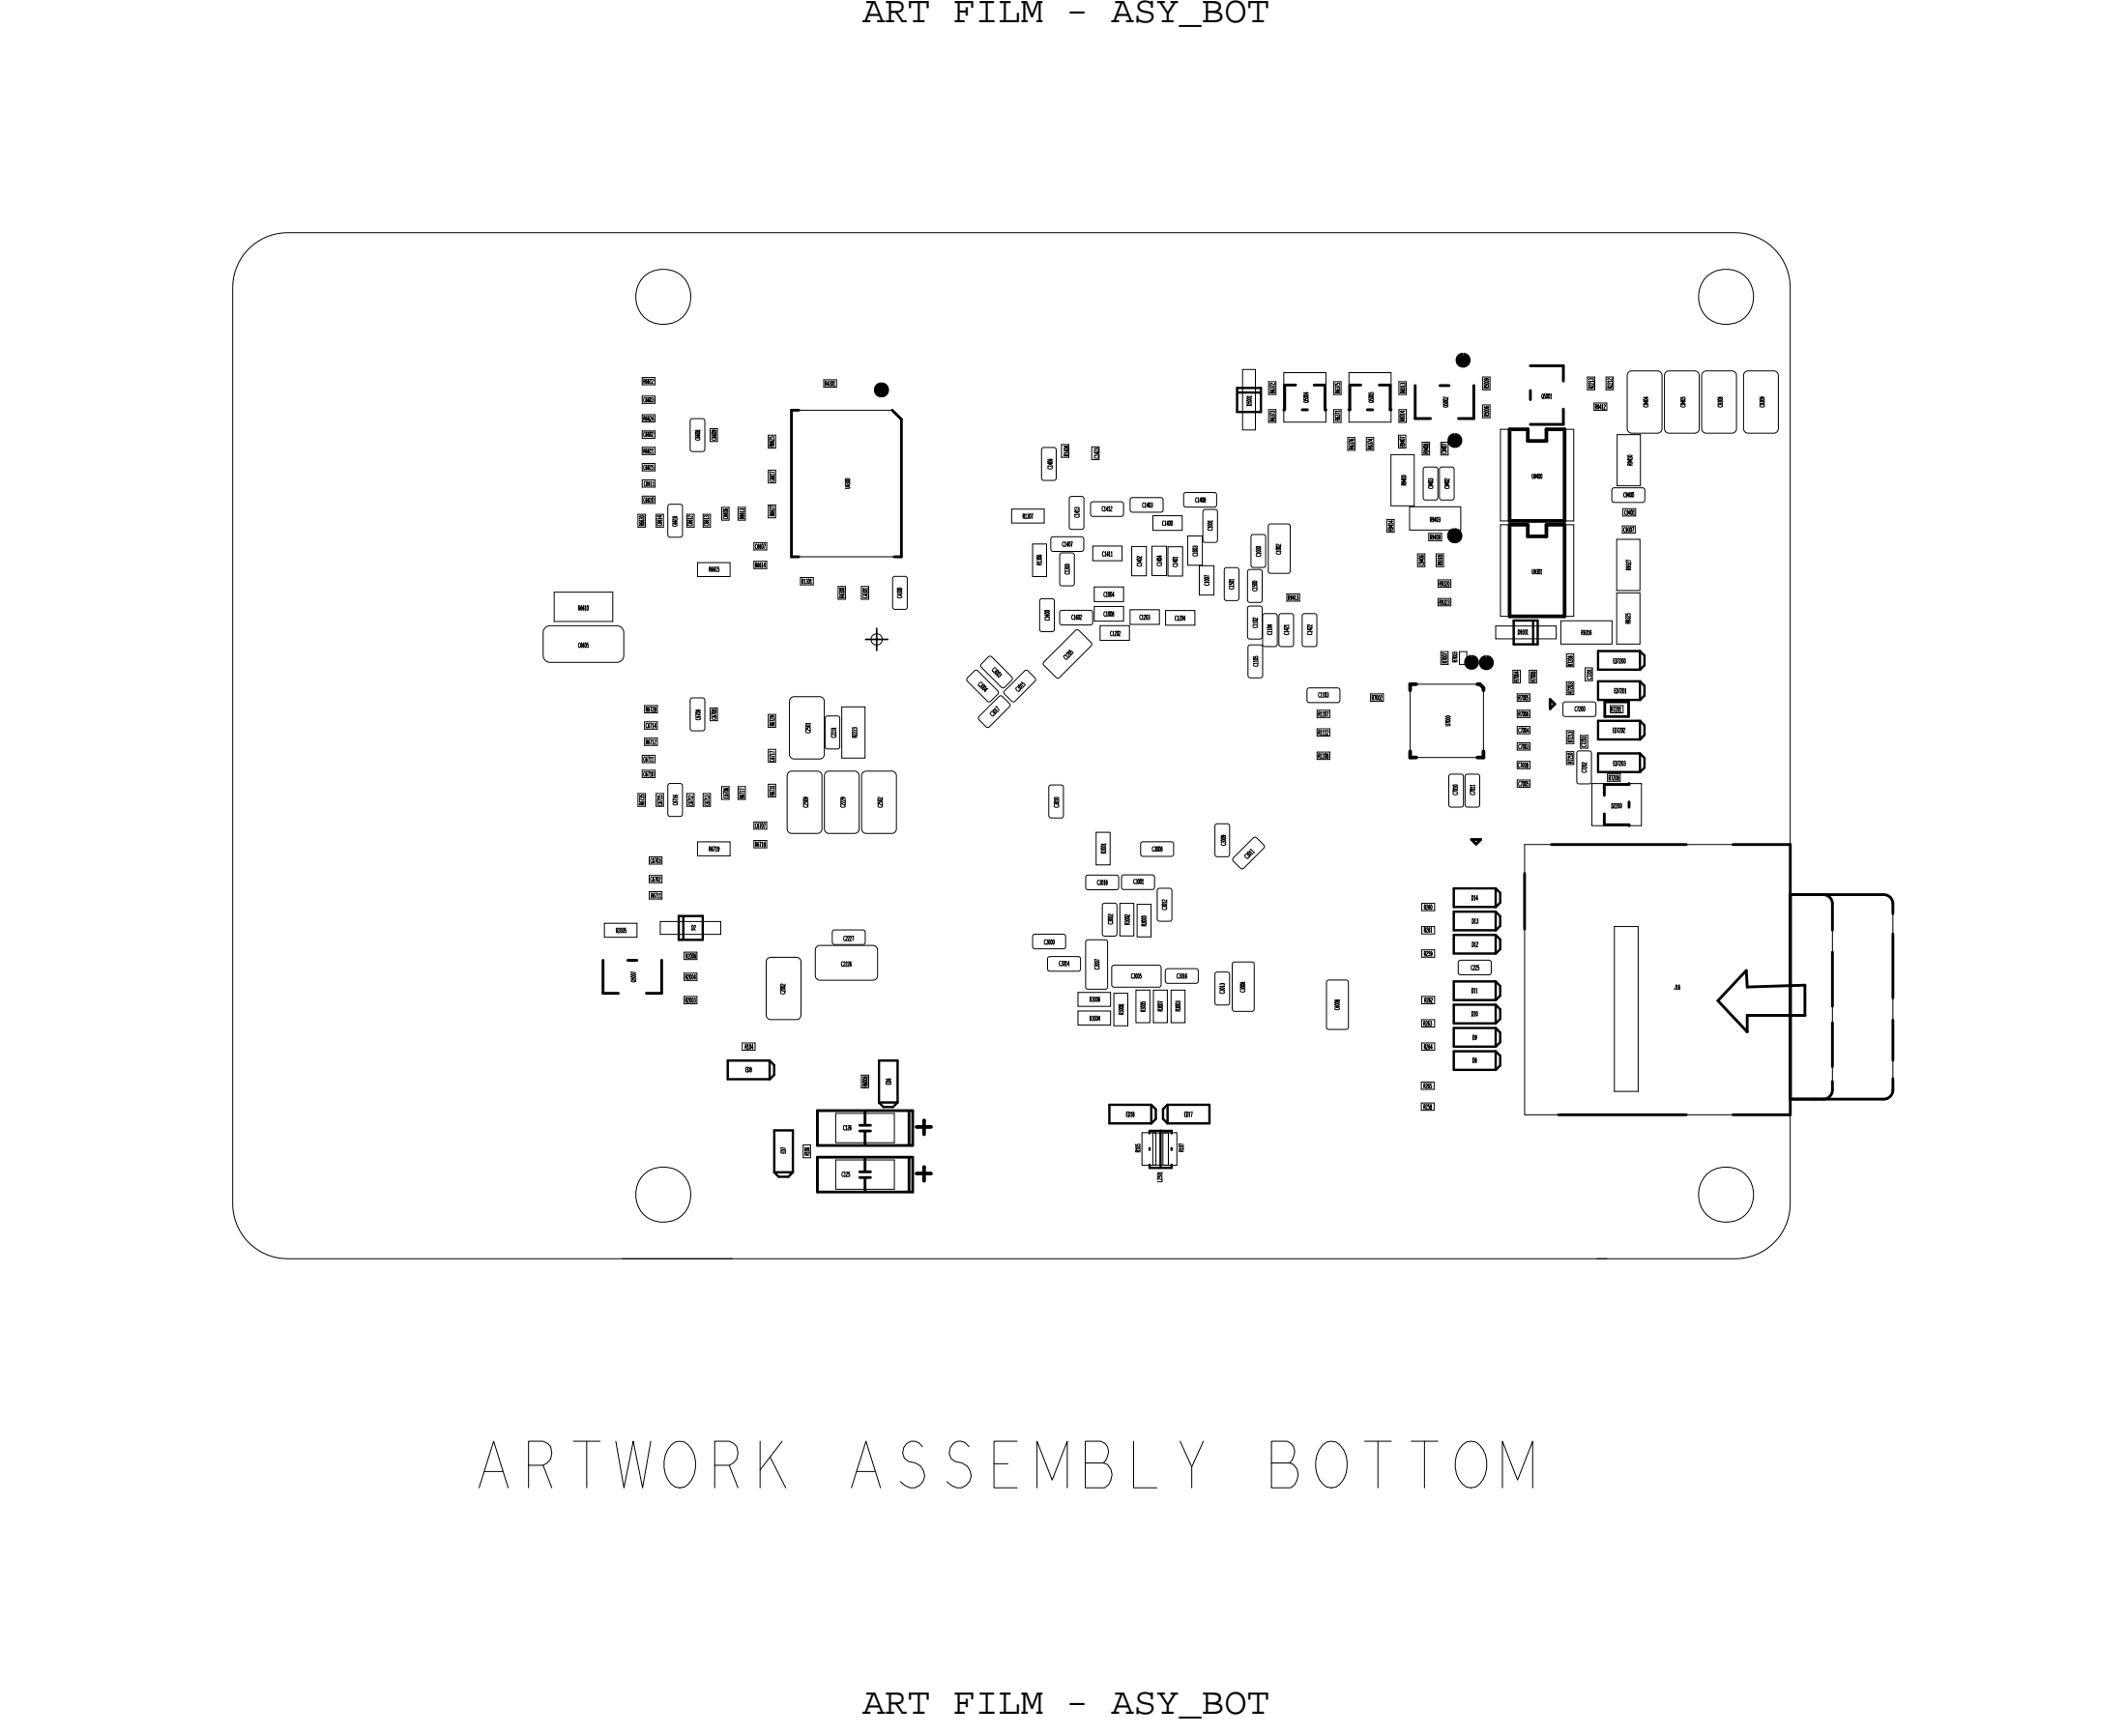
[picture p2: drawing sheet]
<svg xmlns="http://www.w3.org/2000/svg" width="116mm" height="95mm" viewBox="0 0 116 95" stroke-linecap="round" stroke-linejoin="round" font-family="sans-serif">
<!-- layer: Board Outline -->
<g fill="none" stroke="#000" stroke-width=".05">
<path d="M13.5 13.6l.2-.1a3 3 0 0 1 2-.8h79a3 3 0 0 1 3 3v50a3 3 0 0 1-3 3h-79a3 3 0 0 1-3-3v-50a3 3 0 0 1 .8-2.1zM34 68.7h6zM87.1 68.7h.6z"/>
<circle cx="36.2" cy="16.2" r="1.51"/>
<circle cx="94.2" cy="16.2" r="1.51"/>
<circle cx="36.2" cy="65.2" r="1.51"/>
<circle cx="94.2" cy="65.2" r="1.51"/>
</g>
<!-- layer: Components -->
<path d="M47.9 21.2l.2-.1 .2 .1v.2l-.2 .1-.2-.1zM79.2 23.9l.2-.1 .2 .1v.2l-.2 .1-.2-.1zM79.2 29.2l.2-.2 .2 .2v.1l-.2 .2-.2-.2zM80.1 36.1l.2-.2 .2 .2v.1l-.2 .2-.2-.2z" fill="none" stroke="#000" stroke-width=".4"/>
<g fill="none" stroke="#000" stroke-width=".2">
<path d="M77 37.3h.3zM77 37.3v.4zM80.6 37.3h.2zM80.8 37.3l.2 .2zM81 37.5v.2zM82.4 28.4h3zM82.4 33.6h3zM82.4 23.4h1zM82.4 23.4v5zM82.4 28.6v5zM82.4 28.6h1zM83.4 24.1h1z"/>
<path d="M83.4 23.4v.7zM83.4 29.3h1zM83.4 28.6v.7zM84.4 23.4h1zM84.4 23.4v.7zM84.4 28.6h1zM84.4 28.6v.7zM85.4 23.4v5zM85.4 28.6v5zM77 41.3h.3zM77 41v.3zM80.6 41.3h.4z"/>
<path d="M81 41v.3zM50 61.5h.8zM50 64h.8zM50.4 61.2h.1M50.4 61.2v.7zM50.4 63.7h.1M50.4 63.7v.7z"/>
</g>
<g fill="none" stroke="#000" stroke-width=".05">
<path d="M29.8 34.3l.2-.1h3.8l.2 .3v1.4l-.1 .2-.2 .1-3.8-.1-.2-.1-.1-.2v-1.3zM30.2 33.9h3.2zM30.2 32.3h3.2zM30.2 32.3v1.6zM33.4 32.3v1.6zM34.8 28.1h.4zM34.8 28.1v.7zM35 22.6h.7zM35 20.6h.7zM35 24.4h.7zM35 25.3h.7zM35 26.2h.7z"/>
<path d="M35 27.1h.7zM35 21.6h.7zM35 23.5h.7zM35 23h.7zM35 21h.7zM35 24.8h.7zM35 25.7h.7zM35 26.6h.7zM35 27.5h.7zM35 22h.7zM35 23.9h.7zM35.2 38.5h.7z"/>
<path d="M35.2 39.4h.7zM35.2 38.9h.7zM35.2 39.8h.7zM35.2 28.1v.7zM35.7 22.6v.4zM35.7 20.6v.4zM35.7 24.4v.4zM35.7 25.3v.4zM35.7 27.1v.4zM35.7 21.6v.4zM35.7 23.5v.4zM35.8 28.1h.4z"/>
<path d="M35.8 28.1v.7zM35.9 38.5v.4zM35.9 39.4v.4zM36.2 28.1v.7zM36.5 27.6l.6-.1 .1 .1v1.6v.1h-.6l-.1-.1zM37.5 28.1h.4zM37.5 28.1v.7zM37.7 38.1h.6l.2 .1v1.6l-.1 .1h-.6l-.1-.1zM37.7 22.9l.6-.1 .2 .1v1.6l-.1 .1h-.6h-.1zM37.9 28.1v.7zM38.1 30.7h1.7v.8h-1.7zM38.4 28.1h.4z"/>
<path d="M38.4 28.1v.7zM38.8 38.6h.4zM38.8 38.6v.7zM38.8 23.4h.4zM38.8 23.4v.7zM38.8 28.1v.7zM39.2 38.6v.7zM39.2 23.4v.7zM39.4 27.7h.4zM39.4 27.7v.7zM39.8 27.7v.7zM40.3 27.7h.4z"/>
<path d="M40.3 27.7v.7zM40.7 27.7v.7zM41.1 30.6h.7zM41.1 29.6h.7zM41.1 31h.7zM41.1 30h.7zM41.8 30.6v.4zM41.8 29.6v.4zM41.9 39h.4zM41.9 39v.7zM41.9 27.6v.7zM41.9 23.8h.4z"/>
<path d="M41.9 23.8v.7zM41.9 25.7h.4zM41.9 25.7v.7zM42.3 39v.7zM42.3 27.6v.7zM42.3 23.8v.7zM42.3 25.7v.7zM43.2 38.1l.1-.1h1.4l.3 .2v3l-.1 .2h-1.6l-.2-.1v-3zM43.2 30.4h6zM43.2 22.4v8zM43.2 22.4h5.5zM43.7 31.5h.7z"/>
<path d="M43.7 31.9h.7zM44.4 31.5v.4zM45 20.7h.7zM45 21.1h.7zM45.1 39.1h.6l.1 .1v1.6v.1h-.7l-.1-.1zM45.7 20.7v.4zM45.7 32h.4zM45.7 32v.7zM45.9 38.6h1.3v2.8h-1.3zM46.1 32v.7zM47 32h.4zM47 32v.7z"/>
<path d="M47.4 32v.7zM48.7 22.4l.5 .5zM48.8 31.5h.6h.1v1.6l-.1 .1-.6 .1-.1-.1zM49.2 22.9v7.5zM52.8 37l.4-.4h.1l1.2 1.1v.2l-.4 .4h-.2l-1.1-1.1zM53.6 36.2l.4-.4h.1l1.1 1.1v.2l-.4 .4h-.1l-1.1-1.1zM54.5 38h.2l.4 .4v.1l-1.1 1.2h-.1l-.5-.4v-.1zM55.2 27.8h1.8v.7h-1.8zM55.9 36.6h.2l.4 .4v.1l-1.1 1.2h-.1l-.5-.4v-.2zM56.4 29.7h.7v1.8h-.7zM56.8 32.7h.6l.1 .1v1.5v.2h-.6l-.2-.1zM56.9 24.5l.6-.1 .1 .1v1.6v.1h-.6l-.1-.1z"/>
<path d="M57.4 29.3h1.7v.1v.6l-.1 .1h-1.6l-.1-.1zM57.9 33.3h1.7v.1v.6l-.1 .1h-1.6l-.1-.1zM57.9 30.2h.6l.1 .1v1.5v.2h-.7l-.1-.1zM57.9 24.3h.4zM57.9 24.3v.7zM58.3 24.3v.7zM58.4 27.1h.6l.1 .1 .1 1.6-.1 .1h-.6l-.1-.1zM58.7 34.4h.2l.7 .7v.1l-1.8 1.8h-.1l-.7-.7-.1-.1zM59.6 27.4h1.6l.1 .1v.6l-.1 .1h-1.6l-.1-.1zM59.6 24.4h.4zM59.6 24.4v.7zM59.6 29.8h1.6v.8h-1.6z"/>
<path d="M59.7 33.1h1.6v.8h-1.6zM59.7 32h1.6v.8h-1.6zM60 24.4v.7zM60 34.1h1.6v.8h-1.6zM61.7 33.3h1.6v.8h-1.6zM61.7 27.2h1.7l.1 .1v.6l-.2 .1-1.5-.1-.1-.1zM61.8 29.8h.8v1.6h-.8zM62.9 29.8h.8v1.6h-.8zM62.9 28.1h1.6v.8h-1.6zM63.6 33.3h1.6v.8h-1.6zM63.7 29.8h.8v1.6h-.8zM64.6 26.9h1.7l.1 .1v.6l-.1 .1h-1.6l-.1-.1z"/>
<path d="M64.8 29.3h.8v1.6h-.8zM65.5 30.9h.8v1.6h-.8zM65.7 27.8h.6l.1 .1v1.6v.1h-.6l-.1-.1zM66.8 31h.7l.1 .1v1.6l-.1 .1h-.6l-.1-.1zM67.8 20.2h.7v3.3h-.7zM68.1 33.1h.7l.1 .1v1.6l-.1 .1h-.6l-.1-.1zM68.1 31.1h.7l.1 .1v1.6l-.1 .1h-.6l-.1-.1zM68.1 35.2h.7l.1 .1v1.6l-.1 .1h-.6l-.1-.1zM68.3 29.2h.6h.2v1.6l-.1 .2h-.6l-.1-.1zM68.9 33.5h.7l.1 .1v1.6l-.1 .1h-.6l-.1-.1zM69.2 22.4h.4zM69.2 22.4v.7z"/>
<path d="M69.2 20.8h.4zM69.2 20.8v.7zM69.3 28.6h1l.1 .1v2.5l-.1 .1h-1l-.1-.1zM69.6 22.4v.7zM69.6 20.8v.7zM69.8 33.5h.7l.1 .1v1.6l-.1 .1h-.6l-.1-.1zM70.1 20.3h2.3v2.7h-2.3zM70.2 32.4h.7zM70.2 32.8h.7zM70.9 32.4v.4zM71.1 33.5h.6l.2 .1v1.6l-.1 .1h-.6l-.1-.1zM71.4 37.6h1.7v.1v.6h-.1h-1.6l-.1-.1z"/>
<path d="M71.9 39.8h.7zM71.9 38.8h.7zM71.9 39.2h.7zM72.6 39.8v.4zM72.6 38.8v.4zM72.8 20.8h.4zM72.8 20.8v.7zM72.8 22.4v.7zM73.2 20.8v.7zM73.2 22.4v.7zM73.6 23.9h.4zM73.6 23.9v.7z"/>
<path d="M73.6 20.3h2.3v2.7h-2.3zM74 23.9v.7zM74.6 23.9h.4zM74.6 23.9v.7zM74.8 37.9h.7zM74.8 38.3h.7zM75 23.9v.7zM75.5 37.9v.4zM75.7 28.4h.4zM75.7 28.4v.7zM75.9 24.8h1.3v2.8h-1.3zM76.1 28.4v.7z"/>
<path d="M76.3 23.8h.4zM76.3 23.8v.7zM76.3 22.4h.4zM76.3 22.4v.7zM76.3 20.8h.4zM76.3 20.8v.7zM76.7 23.8v.7zM76.7 22.4v.7zM76.7 20.8v.7zM76.9 27.7h2.8v1.2h-2.8zM77 37.3v4zM77 37.3h3.8z"/>
<path d="M77.4 30.2h.4zM77.4 30.2v.7zM77.6 24.1h.4zM77.6 24.1v.7zM77.7 25.5h.6l.2 .1v1.6l-.1 .1h-.6l-.1-.1zM77.8 30.2v.7zM78 29.1h.7zM78 29.5h.7zM78 24.1v.7zM78.4 30.2h.4zM78.4 30.2v.7zM78.5 32.7h.7z"/>
<path d="M78.5 31.6h.7zM78.5 33.1h.7zM78.5 32h.7zM78.6 25.5h.6l.2 .1v1.6l-.1 .1h-.6l-.1-.1zM78.6 35.6h.4zM78.6 35.6v.7zM78.6 24.1h.4zM78.6 24.1v.7zM78.7 29.1v.4zM78.8 30.2v.7zM79 35.6v.7zM79 24.1v.7z"/>
<path d="M79.2 32.7v.4zM79.2 31.6v.4zM79.6 36.3h.4zM79.6 35.6h.4zM79.6 35.6v.7zM80 35.6v.7zM80.8 37.3l.2 .2zM80.9 20.6h.4zM80.9 20.6v.7zM80.9 22.1h.4zM80.9 22.1v.7zM81 37.5v3.8z"/>
<path d="M81.3 20.6v.7zM81.3 22.1v.7zM81.6 34.2h3.3v.7h-3.3zM81.9 28.4h4zM81.9 33.6h4zM81.9 23.4h1.5zM81.9 23.4v5zM81.9 28.6v5zM81.9 28.6h1.5zM82.6 36.6h.4zM82.6 36.6v.7zM82.8 38.8h.7z"/>
<path d="M82.8 37.9h.7zM82.8 39.7h.7zM82.8 39.2h.7zM82.8 38.3h.7zM83 36.6v.7zM83.4 24.1h1zM83.4 23.4v.7zM83.4 29.3h1zM83.4 28.6v.7zM83.5 36.6h.4zM83.5 36.6v.7zM83.5 38.8v.4z"/>
<path d="M83.5 37.9v.4zM83.5 39.7v.4zM83.9 36.6v.7zM84.4 23.4h1.5zM84.4 23.4v.7zM84.4 28.6h1.5zM84.4 28.6v.7zM85.2 33.9h2.8v1.3h-2.8zM85.3 38.3h1.7l.1 .1v.6l-.1 .1h-1.6l-.1-.1zM85.5 39.9h.4zM85.5 39.9v.7zM85.5 35.7h.4z"/>
<path d="M85.5 35.7v.7zM85.5 37.2h.4zM85.5 37.2v.7zM85.9 23.4v5zM85.9 28.6v5zM85.9 39.9v.7zM85.9 35.7v.7zM85.9 37.2v.7zM86.5 36.5h.4zM86.5 36.5v.7zM86.6 20.6h.4zM86.6 20.6v.7z"/>
<path d="M86.9 36.5v.7zM87 22h.7zM87 22.4h.7zM87 20.6v.7zM87.2 39.3h2.3v1.1h-2.3zM87.2 37.2h2.3v1h-2.3zM87.2 35.5h2.3v1h-2.3zM87.7 20.6h.4zM87.7 20.6v.7zM87.7 22v.4zM87.9 38.5h.7zM87.9 38.9h.7z"/>
<path d="M88 26.7l1.7-.1 .1 .1v.6l-.2 .1h-1.6v-.1zM88 20.6v.7zM88.2 29.4h1.3v2.8h-1.3zM88.2 32.4h1.3v2.8h-1.3zM88.3 23.7h1.2v2.8h-1.2zM88.5 28.7h.7zM88.5 29.1h.7zM88.6 27.8h.7zM88.6 28.2h.7zM88.6 38.5v.4zM88.9 20.3l.1-.1h1.5l.2 .2v3l-.1 .2h-1.6l-.2-.1v-3zM89.2 28.7v.4z"/>
<path d="M90.9 20.3l.2-.1h1.4l.2 .2v3l-.1 .2h-1.5l-.2-.1-.1-3zM92.9 20.3l.2-.1h1.4l.2 .2 .1 3-.2 .2h-1.5l-.2-.1v-3zM95.2 20.3l.2-.1h1.4l.2 .2 .1 3-.2 .2h-1.5l-.2-.1v-3zM33 50.4h1.8v.8h-1.8zM34.8 43.3h.4zM34.8 43.3v.7zM35 41.2h.7zM35 42h.7zM35 41.6h.7zM35 42.4h.7zM35.2 40.3h.7zM35.2 40.7h.7z"/>
<path d="M35.2 43.3v.7zM35.4 48.7h.7zM35.4 46.8h.7zM35.4 47.8h.7zM35.4 49.1h.7zM35.4 47.2h.7zM35.4 48.2h.7zM35.7 41.2v.4zM35.7 42v.4zM35.8 43.3h.4zM35.8 43.3v.7zM35.9 40.3v.4z"/>
<path d="M36 50.3h3.3v.7h-3.3zM36.1 46.8v.4zM36.1 47.8v.4zM36.2 43.3v.7zM36.5 42.8h.6h.1v1.6v.2h-.6l-.1-.1zM37.3 52h.7zM37.3 53.1h.7zM37.3 54.4h.7zM37.3 52.4h.7zM37.3 53.5h.7zM37.3 54.8h.7zM37.5 43.3h.4z"/>
<path d="M37.5 43.3v.7zM37.9 43.3v.7zM38 53.1v.4zM38 54.4v.4zM38.1 45.9h1.7v.8h-1.7zM38.4 43.3h.4zM38.4 43.3v.7zM38.8 43.3v.7zM39.4 42.9h.4zM39.4 42.9v.7zM39.7 57.9h2.3v1h-2.3zM39.8 42.9v.7z"/>
<path d="M40.3 42.9h.4zM40.3 42.9v.7zM40.5 56.9v.4zM40.5 56.9h.7zM40.5 57.3h.7zM40.7 42.9v.7zM41.1 45.9h.7zM41.1 44.9h.7zM41.1 46.3h.7zM41.1 45.3h.7zM41.2 56.9v.4zM41.8 45.9v.4z"/>
<path d="M41.8 44.9v.4zM41.9 52.3l.2-.1h1.4l.2 .2v3l-.1 .2h-1.6l-.2-.1v-3zM41.9 42.8h.4zM41.9 42.8v.7zM41.9 40.9h.4zM41.9 40.9v.7zM42.3 42.8v.7zM42.3 40.9v.7zM43 42.2l.2-.1h1.4l.2 .1 .1 3-.2 .3h-1.5l-.2-.1v-3.1zM44.6 51.7l.1-.1h3.1l.1 .2v1.6l-.3 .1h-3l-.1-.3v-1.3zM45.1 42.2l.1-.1h1.4l.3 .1v3l-.1 .3h-1.6l-.2-.1v-3.1zM45.5 50.8h1.6l.1 .1v.6l-.1 .1-1.6-.1-.1-.1z"/>
<path d="M47 58.7h.4zM47 58.7v.7zM47.1 42.2l.2-.1h1.4l.2 .1v3l-.1 .3h-1.5l-.2-.1-.1-3.1zM47.4 58.7v.7zM48 57.9h1v2.3h-1zM56.4 51h1.7l.1 .1-.1 .6-.1 .1h-1.6v-.1zM57.2 52.2h1.7l.1 .1v.6l-.2 .1h-1.5l-.1-.1zM57.3 42.9l.6-.1 .1 .1v1.6v.1h-.7h-.1zM58.8 54.2h1.8v.7h-1.8zM58.8 55.2h1.8v.7h-1.8zM59.3 51.3h1l.1 .1v2.5v.1h-1l-.1-.1zM59.3 47.8h1.7l.1 .1-.1 .6-.1 .1h-1.6v-.2z"/>
<path d="M59.8 45.4h.8v1.8h-.8zM60.2 49.3h.6l.2 .1v1.6l-.1 .1h-.6l-.1-.1zM60.7 52.7h2.6l.1 .1v1l-.2 .1h-2.4l-.1-.1zM60.8 54.2h.8v1.8h-.8zM61.1 49.3h.8v1.8h-.8zM61.3 47.8h1.6l.1 .1v.6h-.1h-1.6l-.1-.1zM62 54h.8v1.8h-.8zM62.1 49.4h.7v1.7h-.7zM62.3 46l1.7-.1v.2v.6h-.1h-1.6v-.1zM62.9 54h.8v1.8h-.8zM63.2 48.5h.6l.1 .1 .1 1.6-.1 .1h-.6l-.1-.1zM63.6 52.9h1.7l.1 .1v.6l-.1 .1h-1.6l-.1-.2z"/>
<path d="M63.9 54h.8v1.8h-.8zM66.3 53.1h.7h.1v1.6l-.1 .1-.6 .1-.1-.1zM66.3 45h.7h.1v1.6l-.1 .2h-.6l-.1-.1zM67.3 52.5h1l.1 .1v2.5v.1h-1l-.1-.1zM68.4 45.7h.2l.4 .4v.2l-1.1 1.1h-.2l-.4-.4v-.1zM71.9 41h.7zM71.9 40.2h.7zM71.9 41.4h.7zM72.4 53.5h1.1l.1 .1v2.5l-.1 .1h-1l-.1-.1zM72.6 41v.4zM77 41.3h4zM77.6 59.1h.7z"/>
<path d="M77.6 59.5h.7zM77.6 56.9h.7zM77.6 55.7h.7zM77.6 54.4v.4zM77.6 54.4h.7zM77.6 50.6h.7zM77.6 49.3h.7zM77.6 51.8h.7zM77.6 57.3h.7zM77.6 56.1h.7zM77.6 54.8h.7zM77.6 51h.7z"/>
<path d="M77.6 49.7h.7zM77.6 52.2h.7zM78.3 59.1v.4zM78.3 56.9v.4zM78.3 55.7v.4zM78.3 54.4v.4zM78.3 50.6v.4zM78.3 49.3v.4zM78.3 51.8v.4zM79.1 42.3h.6h.2v1.6l-.1 .1-.6 .1-.1-.1zM79.3 56.1h2.3v1h-2.3zM79.3 57.4h2.3v1h-2.3z"/>
<path d="M79.3 48.5h2.3v1h-2.3zM79.3 49.8h2.3v1h-2.3zM79.3 51h2.3v1h-2.3zM79.3 53.6h2.3v1h-2.3zM79.3 54.8h2.3v1.1h-2.3zM79.6 52.4h1.7l.1 .1v.6l-.1 .1h-1.6l-.1-.1zM80 42.3h.6h.1l.1 1.6-.1 .1-.6 .1-.1-.1zM82.8 41.6h.7zM82.8 42.6h.7zM82.8 40.5h.7zM82.8 42h.7zM82.8 43h.7z"/>
<path d="M82.8 40.1h.7zM82.8 40.9h.7zM83.2 46.1h14.5zM83.2 46.1v14.7zM83.5 41.6v.4zM83.5 42.6v.4zM83.5 40.5v.4zM85.5 41h.4zM85.5 41v.7zM85.9 41v.7zM86.1 41h.6l.1 .1 .1 1.6-.1 .1h-.6l-.1-.1zM86.3 40.1h.4z"/>
<path d="M86.3 40.1v.7zM86.7 40.1v.7zM86.9 42.8h2.7v2.3h-2.7zM87.2 41.1h2.3v1h-2.3zM87.7 42.2h.7zM87.7 42.6h.7zM88.1 59.6h1.3zM88.1 50.6h1.3zM88.1 50.6v9zM88.4 42.2v.4zM89.4 50.6v9zM93.8 54.6l1.6 1.7z"/>
<path d="M95.3 53l.1 .9zM95.3 53l-1.5 1.6zM95.4 55.4h3.1zM95.4 55.4v.9zM95.4 53.9l3.1-.1zM97.7 60h5.1zM97.7 48.8h1.3zM97.7 46.1v14.7zM97.7 60h1.3zM97.7 48.8v11.2zM97.7 48.8h5.1zM98.5 53.8v1.6z"/>
<path d="M99 48.8h.5zM99 60h.5zM99.5 48.8l.4 .2 .1 .3M100 59.5l-.1 .3-.4 .2M100 49.3v10.2zM102.8 48.8l.4 .2 .1 .3M103.3 59.5l-.1 .3-.4 .2M103.3 49.3v10.2zM42.3 61.7h1v2.3h-1zM43.8 62.5h.4zM43.8 62.5v.7zM44.2 62.5v.7z"/>
<path d="M45.6 62.4h3.2zM45.6 64.9h3.2zM45.6 60.8h3.2zM45.6 60.8v1.6zM45.6 63.3h3.2zM45.6 63.3v1.6zM48.8 60.8v1.6zM48.8 63.3v1.6zM60.5 60.3h2.3v1h-2.3zM62.3 61.8h.8v1.8h-.8zM62.9 61.8h.9v1.8h-.9zM63.5 61.8h.7v1.8h-.7z"/>
<path d="M63.7 60.3h2.3v1h-2.3zM77.6 60.2h.7zM77.6 60.6h.7zM78.3 60.2v.4zM83.2 60.8h14.5z"/>
</g>
<path d="M79.7 19.6l.1-.1 .2 .1v.2l-.2 .1-.1-.1zM79.2 29.1l.2-.1 .2 .1v.2l-.2 .1-.2-.1zM80.9 36.1l.2-.1 .2 .1v.2l-.2 .1-.2-.1z" fill="none" stroke="#000" stroke-width=".41"/>
<g fill="none" stroke="#000" stroke-width=".15">
<path d="M83.5 20h1.8zM85.3 20v.8zM43.2 22.4h.4zM43.2 22.4v8zM43.2 30.4h.4zM48.7 22.4l.5 .5zM48.8 30.4h.4zM49.2 22.9v7.5zM70.1 21v1.4zM72.3 21v1.4zM73.7 21v1.4zM75.9 21v1.4z"/>
<path d="M77.2 21v1.8zM77.2 22.8h.9zM78.6 21h.5zM79.6 22.8h.8zM80.4 21v1.8zM83.5 23.2h1.8zM83.5 21.3v.5zM85.3 22.3v.9zM87.6 39.1h1.3zM87.6 38.3h1.3zM87.6 38.3v.8zM88.9 38.3v.8z"/>
<path d="M32.9 52.4v1.8zM32.9 54.2h.8zM34.3 52.4h.5zM35.3 54.2h.8zM36.1 52.4v1.8zM83.2 47.7v3zM84.7 46.1h7.3zM87.6 45h1.3zM87.6 42.8h1.3zM93.8 54.6l1.6 1.7zM94.6 46.1h3.1zM95.3 53l.1 .9z"/>
<path d="M95.3 53l-1.5 1.6zM95.4 55.4h3.1zM95.4 55.4v.9zM95.4 53.9l3.1-.1zM97.7 60h5.1zM97.7 48.8h1.3zM97.7 48.8h5.1zM97.7 48.8v11.2zM97.7 60h1.3zM97.7 46.1v14.7zM98.5 53.8v1.6zM99 48.8h.5z"/>
<path d="M99 60h.5zM99.5 48.8l.4 .2 .1 .3M100 59.5l-.1 .3-.4 .2M100 49.3v1.5zM100 55.8v2.4zM100 52v2.9zM100 59v.5zM102.8 48.8l.4 .2 .1 .3M103.3 59.5l-.1 .3-.4 .2M103.3 51v3.5zM103.3 55.7v2.2zM103.3 49.3v.6z"/>
<path d="M103.3 58.9v.6zM44.6 60.6h5.2zM44.6 60.6v1.9zM44.6 63.2h5.2zM44.6 63.2v1.9zM44.6 62.5h5.2zM44.6 65.1h5.2zM46.9 61.4h.6zM46.9 61.7h.6zM46.9 64h.6zM46.9 64.3h.6zM47.2 60.6v.8z"/>
<path d="M47.2 61.7v.8zM47.2 63.2v.7zM47.2 64.3v.7zM49.6 60.7v1.8zM49.6 63.2v1.8zM49.8 60.6v1.9zM49.8 63.2v1.9zM85.1 60.8h6.9zM94.6 60.8h3.1z"/>
</g>
<g fill="none" stroke="#000" stroke-width=".13">
<path d="M67.5 21.2h1.3zM67.5 21.2v1.3zM67.5 22.5h1.3zM67.6 21.4h1.2zM68.8 21.2v1.3zM82.6 33.9h1.3zM82.6 33.9v1.3zM82.6 35.2h1.3zM83.7 33.9v1.2zM83.9 33.9v1.3zM87.2 39.3h2.3zM87.2 37.2h2.3z"/>
<path d="M87.2 35.5h2.3zM87.2 39.3v1.1zM87.2 37.2v1zM87.2 38.2h2.3zM87.2 35.5v1zM87.2 36.5h2.3zM89.5 39.3v1.1zM89.5 37.2v1zM89.5 35.5v1zM89.5 39.4l.2 .2zM89.5 37.2l.2 .2zM89.5 35.5l.2 .3z"/>
<path d="M89.7 39.6v.5zM89.7 37.4v.6zM89.7 38l-.2 .2zM89.7 35.8v.5zM89.7 36.3l-.2 .3zM37 50h1.4zM37 50v1.3zM37 51.3h1.4zM37.3 50v1.2zM38.4 50v1.3zM39.7 57.9v1zM39.7 58.9h2.3z"/>
<path d="M39.7 57.9h2.3zM42 57.9v1zM42 57.9l.2 .2zM42.2 58.7l-.2 .2zM42.2 58.1v.6zM48 57.9v2.3zM48 57.9h1zM49 57.9v2.3zM79.3 56.1h2.3zM79.3 57.4h2.3zM79.3 48.5h2.3zM79.3 49.8h2.3z"/>
<path d="M79.3 51h2.3zM79.3 53.6h2.3zM79.3 54.8h2.3zM79.3 56.1v1zM79.3 57.1h2.3zM79.3 57.4v1zM79.3 58.4h2.3zM79.3 48.5v1zM79.3 49.5h2.3zM79.3 49.8v1zM79.3 50.8h2.3zM79.3 51v1z"/>
<path d="M79.3 52h2.3zM79.3 53.6v1zM79.3 54.6h2.3zM79.3 54.8v1.1zM79.3 55.9h2.3zM81.6 56.1v1zM81.6 57.4v1zM81.6 48.5v1zM81.6 49.8v1zM81.6 51v1zM81.6 53.6v1zM81.6 54.8v1.1z"/>
<path d="M81.6 56.1l.3 .3zM81.6 57.4l.3 .2zM81.6 48.5l.3 .2zM81.6 49.8l.3 .2zM81.6 51l.3 .3zM81.6 53.6l.3 .2zM81.6 54.8l.3 .3zM81.9 56.4v.5zM81.9 56.9l-.3 .2zM81.9 57.6v.6zM81.9 58.2l-.3 .2zM81.9 48.7v.6z"/>
<path d="M81.9 49.3l-.3 .2zM81.9 50v.5zM81.9 50.5l-.3 .3zM81.9 51.3v.5zM81.9 51.8l-.3 .2zM81.9 53.8v.5zM81.9 54.3l-.3 .3zM81.9 55.1v.5zM81.9 55.6l-.3 .3zM87.2 41.1h2.3zM87.2 41.1v1zM87.2 42.1h2.3z"/>
<path d="M87.2 40.4h2.3zM89.5 41.1v1zM89.5 41.1l.2 .3zM89.7 41.4v.5zM89.7 41.9l-.2 .2zM89.7 40.1l-.2 .3zM42.3 64l.2 .2zM42.3 61.7h1zM42.3 64h1zM42.3 61.7v2.3zM42.5 64.2h.5zM43.3 64l-.3 .2z"/>
<path d="M43.3 61.7v2.3zM48 60.2l.2 .2zM48 60.2h1zM48.2 60.4h.5zM49 60.2l-.3 .2zM60.5 60.3h2.3zM60.5 60.3v1zM60.5 61.3h2.3zM62.7 61.7h1.2zM62.7 63.7h1.2zM62.8 60.3v1zM62.8 60.3l.3 .2z"/>
<path d="M63.1 60.5v.6zM63.1 61.1l-.3 .2zM63.3 61.7v2zM63.5 61.1l.2 .2zM63.5 60.5v.6zM63.5 60.5l.2-.2zM63.7 60.3h2.3zM63.7 60.3v1zM63.7 61.3h2.3zM66 60.3v1z"/>
</g>
<!-- layer: Drawing Origin -->
<path d="M47.6 34.7l.2-.1 .3 .1v.2v.2l-.3 .1-.2-.1-.1-.2z" fill="none" stroke="#000" stroke-width=".05"/>
<path d="M47.2 34.9h1.3M47.8 34.3v1.2" fill="none" stroke="#000" stroke-width=".09"/>
<!-- layer: All Others -->
<path d="M62.7 62.7v.1zM62.7 63.6v.1zM62.7 61.7v.2zM63.9 62.7v.1zM63.9 63.6v.1zM63.9 61.7v.2z" fill="none" stroke="#000" stroke-width=".13"/>
<g fill="none" stroke="#000" stroke-width=".15">
<path d="M70.1 22.4h.1M70.1 21h.6zM71.1 22.4h.3zM71.7 21h.6zM72.3 22.4h.1M73.7 22.4h.1M73.7 21h.6zM74.6 22.4h.3zM75.3 21h.6zM75.9 22.4h.1M84.6 38.2l.3 .2zM84.6 38.7l.3-.3z"/>
<path d="M84.6 38.2v.5zM80.3 45.8l.3 .3zM80.3 45.8h.5zM80.6 46.1l.2-.3zM87.6 44.4v.6zM87.6 42.8v.6zM88.9 42.8h.1M88.9 43.8v.3zM88.9 45h.1"/>
</g>
<text font-size="4.3" x="26" y="81.2">ARTWORK ASSEMBLY BOTTOM</text>
<g font-size="2.1">
<text x="47.1" y="1.2">ART FILM - ASY_BOT</text>
<text x="47.1" y="93.5">ART FILM - ASY_BOT</text>
</g>
<g font-size=".4">
<text x="35.1" y="23.8">C6602</text>
<text x="35.1" y="22">C6603</text>
<text x="35.1" y="23">R6624</text>
<text x="35.1" y="20.9">R6612</text>
<text x="45.1" y="21.1">R4301</text>
<text x="68.3" y="22.1" transform="rotate(-90 68.3 22.1)">D5001</text>
<text x="69.6" y="23" transform="rotate(-90 69.6 23)">R6373</text>
<text x="69.6" y="21.4" transform="rotate(-90 69.6 21.4)">R6372</text>
<text x="71.4" y="21.9" transform="rotate(-90 71.4 21.9)">Q5004</text>
<text x="73.1" y="22.9" transform="rotate(-90 73.1 22.9)">R6371</text>
<text x="73.1" y="21.4" transform="rotate(-90 73.1 21.4)">R6375</text>
<text x="75" y="21.9" transform="rotate(-90 75 21.9)">Q5005</text>
<text x="76.7" y="23" transform="rotate(-90 76.7 23)">R6014</text>
<text x="76.7" y="21.4" transform="rotate(-90 76.7 21.4)">R6013</text>
<text x="79" y="22.2" transform="rotate(-90 79 22.2)">Q5002</text>
<text x="81.3" y="22.7" transform="rotate(-90 81.3 22.7)">R5006</text>
<text x="81.3" y="21.2" transform="rotate(-90 81.3 21.2)">R5009</text>
<text x="84.2" y="21.8">Q5001</text>
<text x="87" y="21.2" transform="rotate(-90 87 21.2)">R2213</text>
<text x="87.1" y="22.3">R9412</text>
<text x="88" y="21.2" transform="rotate(-90 88 21.2)">R2212</text>
<text x="89.9" y="22.2" transform="rotate(-90 89.9 22.2)">C9404</text>
<text x="92" y="22.2" transform="rotate(-90 92 22.2)">C9405</text>
<text x="94" y="22.2" transform="rotate(-90 94 22.2)">C9308</text>
<text x="96.3" y="22.2" transform="rotate(-90 96.3 22.2)">C9309</text>
<text x="35.1" y="25.6">C6615</text>
<text x="35.1" y="24.7">R6611</text>
<text x="35.1" y="27.4">C6610</text>
<text x="35.2" y="28.7" transform="rotate(-90 35.2 28.7)">R6630</text>
<text x="35.2" y="26.5">C6611</text>
<text x="36.1" y="28.7" transform="rotate(-90 36.1 28.7)">C6614</text>
<text x="37" y="28.7" transform="rotate(-90 37 28.7)">C6616</text>
<text x="37.8" y="28.7" transform="rotate(-90 37.8 28.7)">C6612</text>
<text x="38.2" y="24" transform="rotate(-90 38.2 24)">C6608</text>
<text x="38.7" y="28.7" transform="rotate(-90 38.7 28.7)">C6613</text>
<text x="39.1" y="24" transform="rotate(-90 39.1 24)">C6609</text>
<text x="39.7" y="28.3" transform="rotate(-90 39.7 28.3)">C6606</text>
<text x="40.6" y="28.3" transform="rotate(-90 40.6 28.3)">R6613</text>
<text x="41.2" y="30">C6607</text>
<text x="42.2" y="24.4" transform="rotate(-90 42.2 24.4)">R6625</text>
<text x="42.3" y="28.1" transform="rotate(-90 42.3 28.1)">R6627</text>
<text x="42.3" y="26.3" transform="rotate(-90 42.3 26.3)">C6617</text>
<text x="46.4" y="26.6" transform="rotate(-90 46.4 26.6)">U4300</text>
<text x="55.8" y="28.3">R1307</text>
<text x="57.4" y="25.6" transform="rotate(-90 57.4 25.6)">C1406</text>
<text x="58" y="29.8">C1407</text>
<text x="58.3" y="24.9" transform="rotate(-90 58.3 24.9)">R1404</text>
<text x="58.9" y="28.2" transform="rotate(-90 58.9 28.2)">C1413</text>
<text x="60" y="25" transform="rotate(-90 60 25)">C1423</text>
<text x="60.2" y="27.9">C1412</text>
<text x="62.4" y="27.7">C1403</text>
<text x="63.5" y="28.7">C1400</text>
<text x="65.3" y="27.4">C1408</text>
<text x="66.2" y="28.9" transform="rotate(-90 66.2 28.9)">C1001</text>
<text x="73.9" y="24.5" transform="rotate(-90 73.9 24.5)">R6376</text>
<text x="74.9" y="24.5" transform="rotate(-90 74.9 24.5)">R6374</text>
<text x="76" y="29" transform="rotate(-90 76 29)">R9414</text>
<text x="76.7" y="24.4" transform="rotate(-90 76.7 24.4)">R9407</text>
<text x="76.7" y="26.5" transform="rotate(-90 76.7 26.5)">R9400</text>
<text x="78" y="24.7" transform="rotate(-90 78 24.7)">R9408</text>
<text x="78.1" y="29.4">R9409</text>
<text x="78.1" y="28.5">R9403</text>
<text x="78.2" y="26.6" transform="rotate(-90 78.2 26.6)">C9403</text>
<text x="78.9" y="24.7" transform="rotate(-90 78.9 24.7)">C9407</text>
<text x="79.1" y="26.6" transform="rotate(-90 79.1 26.6)">C9402</text>
<text x="83.6" y="26.1">U9400</text>
<text x="88.6" y="29">C9307</text>
<text x="88.6" y="27.1">C9400</text>
<text x="88.7" y="28.1">C9401</text>
<text x="89.1" y="25.4" transform="rotate(-90 89.1 25.4)">R9410</text>
<text x="31.6" y="33.3">R6610</text>
<text x="31.6" y="35.3">C6605</text>
<text x="38.7" y="31.2">R6615</text>
<text x="41.2" y="31">R6614</text>
<text x="43.8" y="31.9">R1301</text>
<text x="46.1" y="32.6" transform="rotate(-90 46.1 32.6)">R4300</text>
<text x="47.3" y="32.6" transform="rotate(-90 47.3 32.6)">C4301</text>
<text x="49.2" y="32.6" transform="rotate(-90 49.2 32.6)">C4300</text>
<text x="56.8" y="30.8" transform="rotate(-90 56.8 30.8)">R1306</text>
<text x="57.3" y="33.8" transform="rotate(-90 57.3 33.8)">C1600</text>
<text x="58.4" y="31.3" transform="rotate(-90 58.4 31.3)">C1300</text>
<text x="58.5" y="33.8">C1602</text>
<text x="60.2" y="30.4">C1411</text>
<text x="60.3" y="32.6">C1004</text>
<text x="60.3" y="33.6">C1008</text>
<text x="60.6" y="34.7">C1202</text>
<text x="62.2" y="33.8">C1203</text>
<text x="62.3" y="30.9" transform="rotate(-90 62.3 30.9)">C1402</text>
<text x="63.4" y="30.9" transform="rotate(-90 63.4 30.9)">C1404</text>
<text x="64.2" y="33.9">C1204</text>
<text x="64.3" y="30.9" transform="rotate(-90 64.3 30.9)">C1401</text>
<text x="65.4" y="30.3" transform="rotate(-90 65.4 30.3)">C1003</text>
<text x="66" y="31.9" transform="rotate(-90 66 31.9)">C1007</text>
<text x="67.3" y="32.1" transform="rotate(-90 67.3 32.1)">C1501</text>
<text x="68.6" y="32.2" transform="rotate(-90 68.6 32.2)">C1500</text>
<text x="68.6" y="34.2" transform="rotate(-90 68.6 34.2)">C1102</text>
<text x="68.8" y="30.4" transform="rotate(-90 68.8 30.4)">C1000</text>
<text x="69.4" y="34.6" transform="rotate(-90 69.4 34.6)">C1104</text>
<text x="69.9" y="30.2" transform="rotate(-90 69.9 30.2)">C1002</text>
<text x="70.3" y="32.7">R9413</text>
<text x="70.3" y="34.6" transform="rotate(-90 70.3 34.6)">C1421</text>
<text x="71.6" y="34.6" transform="rotate(-90 71.6 34.6)">C1422</text>
<text x="77.7" y="30.8" transform="rotate(-90 77.7 30.8)">C9406</text>
<text x="78.6" y="32">R9320</text>
<text x="78.6" y="33">R9323</text>
<text x="78.7" y="30.8" transform="rotate(-90 78.7 30.8)">R9318</text>
<text x="82.9" y="34.6">D9301</text>
<text x="83.6" y="31.3">U9301</text>
<text x="86.3" y="34.7">R9316</text>
<text x="89" y="34" transform="rotate(-90 89 34)">R9325</text>
<text x="89" y="31.1" transform="rotate(-90 89 31.1)">R9327</text>
<text x="35.1" y="41.6">C6711</text>
<text x="35.3" y="39.7">C6714</text>
<text x="35.3" y="38.8">R6728</text>
<text x="35.3" y="40.6">R6712</text>
<text x="38.2" y="39.3" transform="rotate(-90 38.2 39.3)">C6709</text>
<text x="39.1" y="39.2" transform="rotate(-90 39.1 39.2)">C6708</text>
<text x="42.3" y="41.5" transform="rotate(-90 42.3 41.5)">C6717</text>
<text x="42.3" y="39.6" transform="rotate(-90 42.3 39.6)">R6729</text>
<text x="44.2" y="40" transform="rotate(-90 44.2 40)">C2501</text>
<text x="45.6" y="40.2" transform="rotate(-90 45.6 40.2)">C2231</text>
<text x="46.8" y="40.2" transform="rotate(-90 46.8 40.2)">R2223</text>
<text x="53.4" y="37.4" transform="rotate(45 53.4 37.4)">C3004</text>
<text x="54.1" y="36.6" transform="rotate(45 54.1 36.6)">C3003</text>
<text x="54.2" y="39.1" transform="rotate(-45 54.2 39.1)">C3017</text>
<text x="55.6" y="37.8" transform="rotate(-45 55.6 37.8)">C3015</text>
<text x="58.2" y="36" transform="rotate(-45 58.2 36)">C1205</text>
<text x="68.7" y="36.3" transform="rotate(-90 68.7 36.3)">C1105</text>
<text x="72" y="40.1">R1112</text>
<text x="72" y="41.4">R1108</text>
<text x="72" y="39.1">R1107</text>
<text x="72" y="38.1">C1103</text>
<text x="74.9" y="38.2">R7002</text>
<text x="79" y="36.2" transform="rotate(-90 79 36.2)">R7007</text>
<text x="79.2" y="39.6" transform="rotate(-90 79.2 39.6)">U7000</text>
<text x="79.5" y="36.1" transform="rotate(-90 79.5 36.1)">R7003</text>
<text x="82.9" y="41.9">C7008</text>
<text x="82.9" y="37.2" transform="rotate(-90 82.9 37.2)">R7004</text>
<text x="82.9" y="40.9">C7003</text>
<text x="82.9" y="40">C7004</text>
<text x="82.9" y="38.2">R7005</text>
<text x="82.9" y="39.1">R7006</text>
<text x="83.8" y="37.2" transform="rotate(-90 83.8 37.2)">R7008</text>
<text x="85.8" y="41.6" transform="rotate(-90 85.8 41.6)">R7210</text>
<text x="85.8" y="40.5" transform="rotate(-90 85.8 40.5)">R7213</text>
<text x="85.8" y="37.8" transform="rotate(-90 85.8 37.8)">R7203</text>
<text x="85.8" y="36.3" transform="rotate(-90 85.8 36.3)">R7206</text>
<text x="86" y="38.8">C7200</text>
<text x="86.6" y="40.7" transform="rotate(-90 86.6 40.7)">C7203</text>
<text x="86.9" y="37.1" transform="rotate(-90 86.9 37.1)">C7201</text>
<text x="88" y="38.8">R7201</text>
<text x="88.1" y="40">ED7202</text>
<text x="88.1" y="36.2">ED7200</text>
<text x="88.1" y="41.8">ED7203</text>
<text x="88.1" y="37.8">ED7201</text>
<text x="35.1" y="42.4">C6710</text>
<text x="35.2" y="43.9" transform="rotate(-90 35.2 43.9)">R6735</text>
<text x="35.5" y="47.1">C6703</text>
<text x="36.1" y="43.9" transform="rotate(-90 36.1 43.9)">C6715</text>
<text x="37" y="43.9" transform="rotate(-90 37 43.9)">C6716</text>
<text x="37.8" y="43.9" transform="rotate(-90 37.8 43.9)">C6712</text>
<text x="38.7" y="43.9" transform="rotate(-90 38.7 43.9)">C6713</text>
<text x="38.7" y="46.5">R6719</text>
<text x="39.8" y="43.5" transform="rotate(-90 39.8 43.5)">C6706</text>
<text x="40.6" y="43.6" transform="rotate(-90 40.6 43.6)">R6717</text>
<text x="41.2" y="45.2">C6707</text>
<text x="41.2" y="46.2">R6718</text>
<text x="42.3" y="43.4" transform="rotate(-90 42.3 43.4)">R6731</text>
<text x="44.1" y="44" transform="rotate(-90 44.1 44)">C2509</text>
<text x="46.1" y="44" transform="rotate(-90 46.1 44)">C2229</text>
<text x="48.2" y="44" transform="rotate(-90 48.2 44)">C2502</text>
<text x="57.8" y="44" transform="rotate(-90 57.8 44)">C3010</text>
<text x="60.4" y="46.6" transform="rotate(-90 60.4 46.6)">R3001</text>
<text x="62.9" y="46.5">C3008</text>
<text x="66.9" y="46.1" transform="rotate(-90 66.9 46.1)">C3009</text>
<text x="68.1" y="46.9" transform="rotate(-45 68.1 46.9)">C3011</text>
<text x="79.6" y="43.4" transform="rotate(-90 79.6 43.4)">C7010</text>
<text x="80.5" y="43.4" transform="rotate(-90 80.5 43.4)">C7011</text>
<text x="82.9" y="42.9">C7005</text>
<text x="86.6" y="42.1" transform="rotate(-90 86.6 42.1)">C7202</text>
<text x="87.8" y="42.6">R7208</text>
<text x="88" y="44.1">D2200</text>
<text x="33.6" y="50.9">R2005</text>
<text x="34.7" y="53.6" transform="rotate(-90 34.7 53.6)">Q5007</text>
<text x="35.5" y="48.1">C6702</text>
<text x="35.6" y="49">R6711</text>
<text x="37.4" y="53.4">R2004</text>
<text x="37.5" y="52.3">R2006</text>
<text x="37.8" y="50.8">D2</text>
<text x="45.9" y="52.7">C2226</text>
<text x="46.1" y="51.3">C2227</text>
<text x="57" y="51.5">C3000</text>
<text x="57.8" y="52.7">C3014</text>
<text x="59.9" y="48.3">C3018</text>
<text x="60" y="52.9" transform="rotate(-90 60 52.9)">C3007</text>
<text x="60.7" y="50.4" transform="rotate(-90 60.7 50.4)">C3002</text>
<text x="61.6" y="50.4" transform="rotate(-90 61.6 50.4)">R3002</text>
<text x="61.8" y="53.4">C3005</text>
<text x="61.9" y="48.2">C3001</text>
<text x="62.6" y="50.5" transform="rotate(-90 62.6 50.5)">R3000</text>
<text x="63.7" y="49.6" transform="rotate(-90 63.7 49.6)">C3012</text>
<text x="64.3" y="53.4">C3016</text>
<text x="77.7" y="50.9">R261</text>
<text x="77.7" y="49.6">R260</text>
<text x="77.7" y="52.2">R259</text>
<text x="80.3" y="52.9">C225</text>
<text x="80.3" y="49.1">D14</text>
<text x="80.4" y="50.4">D13</text>
<text x="80.4" y="51.7">D12</text>
<text x="37.4" y="54.7">R2003</text>
<text x="40.7" y="57.3">R104</text>
<text x="40.7" y="58.5">ED8</text>
<text x="42.8" y="54.2" transform="rotate(-90 42.8 54.2)">C2002</text>
<text x="47.3" y="59.3" transform="rotate(-90 47.3 59.3)">R6008</text>
<text x="48.6" y="59.2" transform="rotate(-90 48.6 59.2)">ED6</text>
<text x="59.5" y="54.7">R3006</text>
<text x="59.5" y="55.7">R3004</text>
<text x="61.3" y="55.3" transform="rotate(-90 61.3 55.3)">R3008</text>
<text x="62.5" y="55.2" transform="rotate(-90 62.5 55.2)">R3005</text>
<text x="63.4" y="55.2" transform="rotate(-90 63.4 55.2)">R3007</text>
<text x="64.4" y="55.2" transform="rotate(-90 64.4 55.2)">R3003</text>
<text x="66.8" y="54.2" transform="rotate(-90 66.8 54.2)">C3013</text>
<text x="67.9" y="54.1" transform="rotate(-90 67.9 54.1)">C3006</text>
<text x="73.1" y="55.1" transform="rotate(-90 73.1 55.1)">C6008</text>
<text x="77.7" y="56">R263</text>
<text x="77.7" y="59.4">R265</text>
<text x="77.7" y="57.3">R264</text>
<text x="77.8" y="54.7">R262</text>
<text x="80.3" y="54.2">D11</text>
<text x="80.3" y="55.5">D10</text>
<text x="80.4" y="56.8">D9</text>
<text x="80.4" y="58">D8</text>
<text x="91.4" y="54">J16</text>
<text x="42.9" y="62.9" transform="rotate(-90 42.9 62.9)">ED7</text>
<text x="44.2" y="63" transform="rotate(-90 44.2 63)">R106</text>
<text x="46" y="64.2">C125</text>
<text x="46" y="61.7">C126</text>
<text x="61.5" y="60.9">ED18</text>
<text x="62.2" y="62.9" transform="rotate(-90 62.2 62.9)">R105</text>
<text x="63.4" y="64.5" transform="rotate(-90 63.4 64.5)">L2501</text>
<text x="64.6" y="62.8" transform="rotate(-90 64.6 62.8)">R107</text>
<text x="64.7" y="60.9">ED17</text>
<text x="77.7" y="60.5">R258</text>
</g>
</svg>
